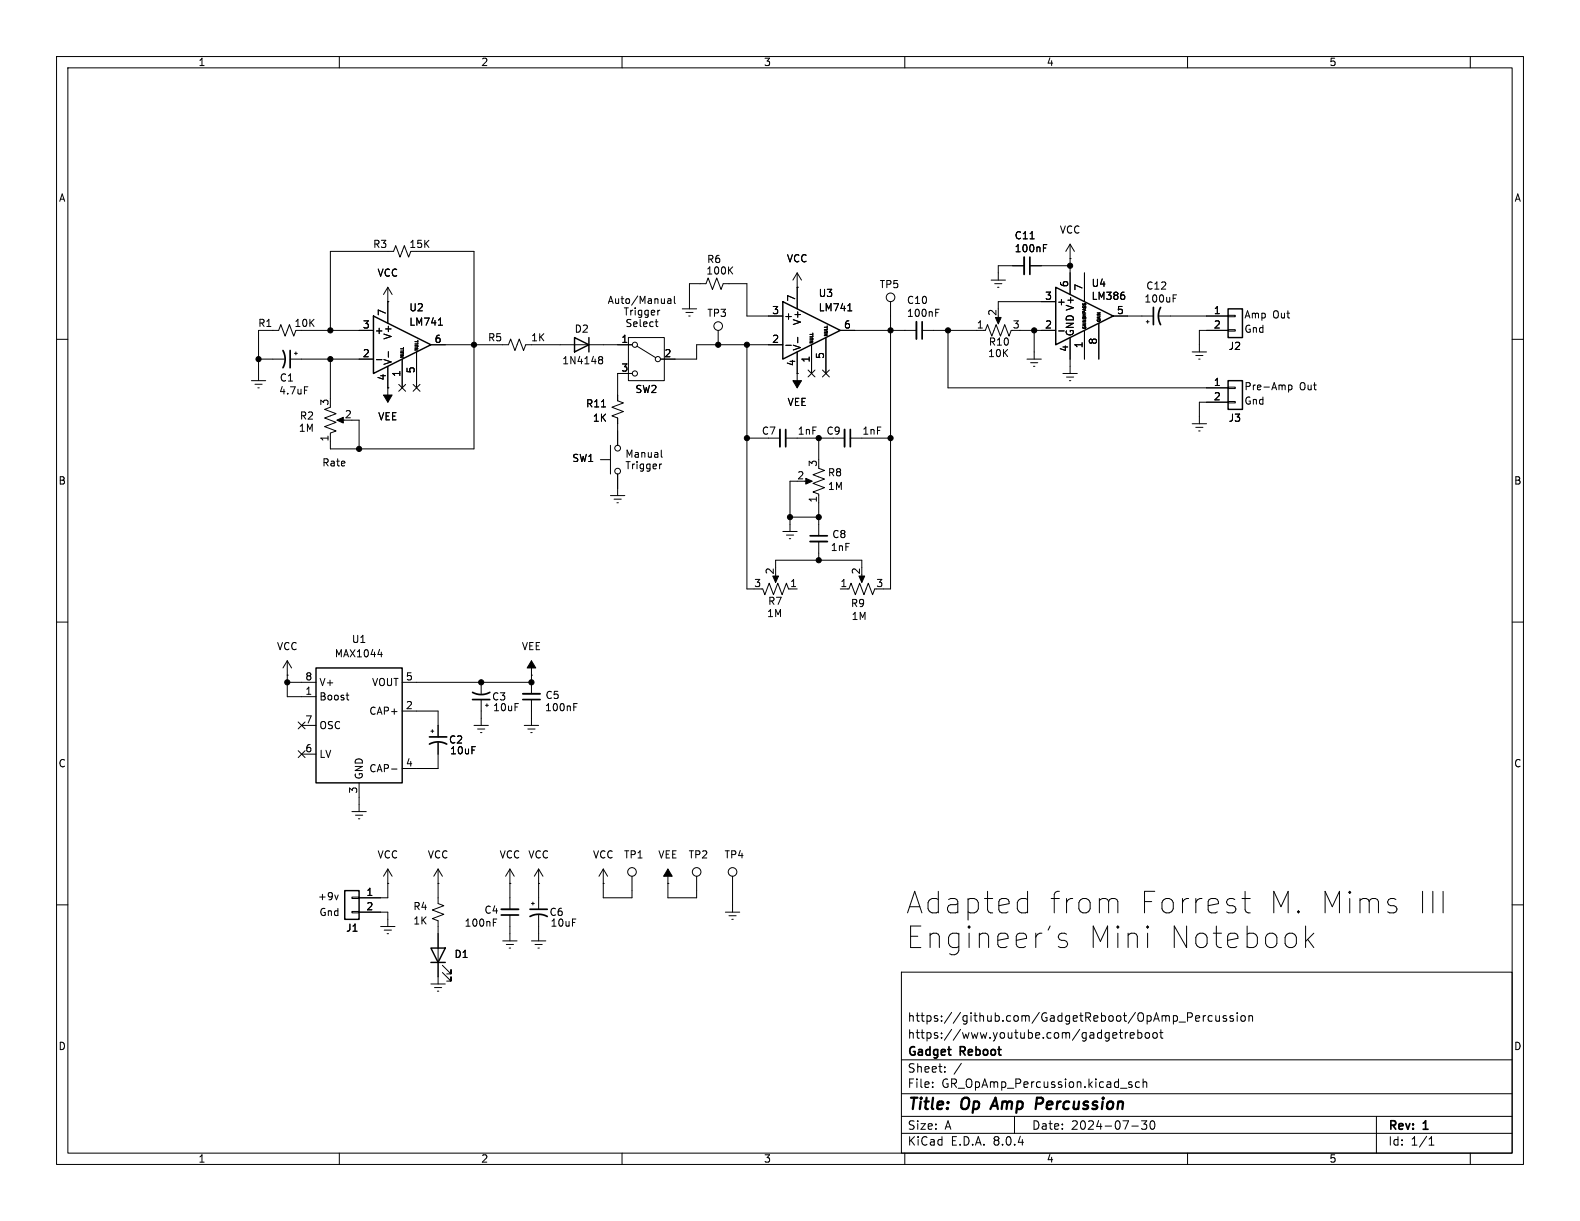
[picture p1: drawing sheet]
<svg xmlns="http://www.w3.org/2000/svg" width="279mm" height="216mm" viewBox="0 0 279 216" stroke-linecap="round" stroke-linejoin="round" font-family="sans-serif">
<g fill="none" stroke="#000" stroke-width=".18">
<path d="M10 10h259.4v195.9h-259.4zM12 12h255.4v191.9h-255.4zM60 10v2M110 10v2M160 10v2M210 10v2M260 10v2M10 60h2M52.3 58.4l-.4 1-.7-2-.8 2-.7-2-.4 1h-3.6v8.9M53.3 58.4h12.7M68.6 53.3h.1M68.6 50.8l-.8 1.3"/>
<path d="M68.6 50.8v6.4M68.6 50.8l.7 1.3M72.6 44.5l-.3 1-.8-2.1-.8 2.1-.7-2.1-.4 1.1h-11.2v13.9M73.7 44.5h10.1v34.9h-25.4v-2.8l1-.4-2-.8 2-.7-2-.8 2-.7-2-.8 1-.4M77.5 57.5h.8M111.1 59.7h6.4v7.6h-6.4zM115.9 56.9h.5M116 56.5v1.1l.4 .2M116.7 54.9l-.3 .1M118.1 52.9h.5v.8M118.6 53.1l-.4 .1-.2 .2 .2 .3 .4-.1M119.3 52.4v1.1l.1 .2"/>
<path d="M120.6 54.6h2.6M121.3 55.2h1.3M121.8 55.9h.2M121.9 54.6v-4.4h2.9l.4-1.1 .8 2.1 .7-2.1 .8 2.1 .4-1h4.2v5.7h6.3M127 58.4v2.6M129 47.7l.6 .8M129.6 47.2l-.8 .7M141 50.8h.1M141 48.3v6.3M141 48.3l-.8 1.2M141 48.3l.7 1.2M141.1 59.6v1"/>
<path d="M143.2 59.8h.4M143.2 59.5h.5M143.2 59.1h.5M145.8 59.1h.5l-.5 .2h.5M145.8 58.8h.4M145.8 58.5h.4M145.8 58.3h.5M145.8 57.9h.5M146 59.7v6.3M148.6 58.4h13.5M149.9 55h.7M157.5 53.3v50.8h-1.3"/>
<path d="M163.1 58.4h11.1l.4-1 .8 2 .7-2 .8 2 .8-2 .7 2 .4-1M165.5 55.3h.4M165.5 54.7h.6M167.6 58.4v10.2h49.6M175.3 49.5h2.5M175.9 50.2h1.3M176.4 50.8h.3M176.5 55.9v1M180.3 58.4h6.4M181.1 47h-4.6v2.5M182.1 47h7.1M182.2 42.2h.7"/>
<path d="M182.9 58.4v5.1M184.5 43.9h.4M184.5 43.3h.6M186.7 53.3h-10.2v1.3M187.2 58.5h1M189.2 45.7h.1M189.2 43.2l-.7 1.3M189.2 43.2v8.9M189.2 59.7v6.3M189.2 43.2l.8 1.3M191.8 48.3v5M191.8 58.4v5.1"/>
<path d="M194.3 57.2v6.3M196.8 55.9h7.2M198.8 52.3v.5M202.7 56.9h.5M202.9 56.6v.6M205 55.9h12.2M207.5 52.7h.4M207.5 52.1h.6M217.2 58.3h1.2v.2h-1.2zM217.2 55.8h1.2v.2h-1.2zM217.2 58.4h-5.1v3.8M267.4 60h2"/>
<path d="M44.4 67.3h2.6M45.1 67.9h1.3M45.6 68.6h.2M45.7 63.5h4.6M51.3 63.5h14.7M52.1 62.5h.5M52.3 62.2v.5M53.8 68.4h.6M58.4 63.5v7M59.9 74.3h1.1M62.2 74.3h1.3v5.1M66.6 63.6h.9"/>
<path d="M68.6 68.6h.1M68.6 64.8v6.3M68.7 62.2v1M70.5 68l1.2 1.2M70.8 62.9h.5l-.5 .3h.5M70.8 62.6h.5M70.8 62.3h.5M70.8 62.1h.5M70.8 61.7h.5M71.1 63.5v5.1M71.7 68l-1.2 1.2M73.1 68l1.2 1.2"/>
<path d="M73.4 61.1h.4M73.4 61.6h.5l-.5 .3h.5M73.4 61.3h.4M73.4 60.8h.5M73.4 60.4h.5M73.7 62.2v6.4M74.3 68l-1.2 1.2M76.2 61h13.7l.4-1.1 .8 2.1 .7-2.1 .8 2.1 .4-1h18.8M106 63.5l.1 .1M106 63.1h.3l.2 .1 .1 .2-.3 .2M106.1 63.6h.2M106.1 63.6l-.1 .1"/>
<path d="M106.3 63.6l.3 .2-.1 .4-.2 .1h-.3M106.4 72h.7M107.9 78.7v5.1M111.8 66h-2.6v4.9l1 .3-2 .8 2 .8-2 .7 1 .4v4.8M112.6 61.2l3.4 2M116.9 79.6v1.1l.2 .2M132.1 61v43.1h1.2M132.1 77.5h5.8M138.4 61h-15.2v2.5h-6.4M138.9 77.5h10.5M139 61.1h.9M141 66h.1"/>
<path d="M141 62.2v6.4M142.9 65.4l1.2 1.2M143.2 60.3h.5l-.5 .3h.5M143.2 60.1h.4M143.5 61v5M144.1 65.4l-1.2 1.2M144.8 77.5v3.8M145.4 65.4l1.3 1.2M146.7 65.4l-1.3 1.2M150.4 77.5h7.1M181.6 63.5h2.5M182.2 64.1h1.3"/>
<path d="M182.8 64.8h.2M188 66h2.5M188.6 66.7h1.3M189.1 67.3h.3M210.8 62.2h2.6M210.8 74.9h2.6M211.5 62.9h1.2M211.5 75.6h1.2M212 63.5h.2M212 76.2h.2M217.2 71h1.2v.2h-1.2zM217.2 68.5h1.2v.2h-1.2z"/>
<path d="M217.2 71.1h-5.1v3.8M227.9 68.1v1.3M227.9 68.1h.3l.3 .2-.2 .6h-.4M106.2 81.3h1.7M107.9 87.6h2.6M108.6 88.3h1.3M109.1 88.9h.2M109.2 83.8v3.8M117 82.1l-.3 .1M138.4 94h2.6M139.1 94.6h1.2M139.6 95.3h.2"/>
<path d="M139.7 91.4h5.1M141 85.1h-1.3v8.9M142.2 85.1h1.1M144.8 82.8l1 .4-2 .7 2 .8-2 .8 2 .7-2 .8 1 .4v7.3M144.8 95.8v3.3M10 110h2M50.8 119.4h.1M50.8 116.8l-.8 1.3M50.8 116.8v6.4h5.1M50.8 116.8l.8 1.3M66.8 115.7h.8M94 119.4h.1"/>
<path d="M94 116.8v5.9M134.6 104.1h.3l.4 1.1 .7-2.1 .8 2.1 .7-2.1 .8 2.1 .8-2.1 .3 1M137.2 100.3v-1.2h15.2v1.2M137.2 101.6v1M139.7 104.1h1.3M148.6 104.1h1.5l.4-1 .8 2.1 .7-2.1 .8 2.1 .7-2.1 .8 2.1 .4-1.1M152.4 101.6v1M267.4 110h2M50.8 120.7h5.1M52.7 132.7l1.2 1.3M52.7 127.7l1.2 1.2M53.3 128.3h2.6"/>
<path d="M53.3 133.4h2.6M53.9 132.7l-1.2 1.3M53.9 127.7l-1.2 1.2M61.2 122.9h.5M61.4 123.7l.3 .1M63.5 138.4v5.1M69.2 136h1M71.1 125.7h6.4v4.6M71.1 120.7h22.9M76.2 129.3h.5M76.5 129v.5M77.5 131.3v4.6h-6.4"/>
<path d="M83.8 128.3h2.6M84.5 128.9h1.2M85 129.5h.2M85.1 120.7v2M85.1 123.7v4.6M85.9 124.7h.5M86.1 124.5v.5M92.7 128.3h2.5M93.3 128.9h1.3M93.9 129.5h.2M94 123.7v4.6M101.5 125h.4"/>
<path d="M101.5 124.4h.6M10 160h2M59.8 158.3l-.3 .8M62.2 158.6h1.3v.3h-1.3zM62.2 143.5h2.6M62.9 144.1h1.2M63.4 144.8h.2M68.6 156.2h.1M68.6 153.7v5.1h-5.1M68.6 153.7l-.8 1.2M68.6 153.7l.7 1.2M77.5 156.2h.1"/>
<path d="M77.5 153.7v6.1l1 .3-2 .8 2 .8-2 .7 1 .4v11.2M77.5 153.7l-.8 1.2M77.5 153.7l.7 1.2M90.2 156.2h.1M90.2 153.7l-.8 1.2M90.2 153.7v7.1M90.2 153.7l.7 1.2M94 159.8h.5M94.2 159.5v.5M95.2 156.2h.1M95.2 153.7l-.7 1.2M95.2 153.7v7.1"/>
<path d="M95.2 153.7l.8 1.2M106.7 156.2h.1M106.7 153.7l-.8 1.2M106.7 153.7v5.1h5.1v-3.9M106.7 153.7l.7 1.2M118.1 156.2h.1M118.1 153.7v5.1h5.1v-3.9M129.5 154.9v6.4M180.6 158.9h.7l.4 .2M181.7 157.6v3.8M197.1 158.9l.4 .2 .2 .3v2M219.6 158.9h1.5"/>
<path d="M220.2 157.6v3.3l.2 .3 .7 .2M245.9 158.9h.6l.3 .2M255.2 157.6v3.8M267.4 160h2M62.2 161.2h1.3v.2h-1.3zM63.5 161.3h5.1v2.5M67.3 163.8h2.5M67.9 164.5h1.3M68.5 165.1h.2M76.2 174h2.5M76.8 174.6h1.3M77.3 175.3h.3"/>
<path d="M78.2 172l1.6 1.5v-.8v.8h-.8M78.2 170.7l1.6 1.5v-.7v.7h-.8M87.2 163.1h.5M87.2 162.5h.6M88.9 166.4h2.5M89.5 167h1.3M90 167.6h.3M90.2 161.8v4.6M94 166.4h2.5M94.6 167h1.3M95.1 167.6h.3M95.2 161.8v4.6"/>
<path d="M128.3 161.3h2.5M128.9 161.9h1.3M129.4 162.6h.3M159.4 171.9h108v32h-108zM181.7 161.2l-.4 .2h-.7M188.6 165.2l-.4-.2h-.5l-.4 .2-.1 .4 .1 .5 1.3 .4 .2 .3-.2 .6-.4 .2h-.7l-.3-.2M210.8 179.2v.5M212.8 179.6v1M213.2 179.6l-.3 .1-.1 .2M214.4 179.7l-.5-.1-.3 .3v.4l.2 .2h.6M215 179.6l.1 .9 .3 .1 .2-.2M215.6 179.6v1"/>
<path d="M216.9 179.7l-.4-.1-.2 .2 .1 .2 .5 .2v.3h-.6M218.1 179.7l-.4-.1-.2 .2 .1 .2 .5 .2v.3h-.6M218.8 179.1v.1M218.8 179.6v1M219.5 179.7l.2-.1 .4 .1 .1 .6-.1 .2-.4 .1-.2-.2zM220.9 179.7l.2-.1 .3 .1 .1 .9M220.9 179.6v1M230.9 163.7v3.9M231.2 166.1l1.1 1.5M232.3 165l-1.4 1.5M245.9 160.1h.6l.3 .2 .2 .6-.2 .3-.3 .2h-.7M159.4 197.4h108"/>
<path d="M159.4 193.4h108M159.4 187.4h108M164.9 192.1v.2M164.9 191.4v.1M167.1 189.4v.2M167.1 188.7v.1M170 188l-1.3 1.9M179.4 197.4v3M197.3 182.6l.2 .3-.7 .2M197.4 183.5l-.1 .1M197.9 182.6h.6M198.1 182.1v1.3l.4 .2"/>
<path d="M199 182.6v1M199.4 182.6l-.3 .1-.1 .2M199.8 191.8l.3 .1 .1 .2-.2 .2h-.3M199.8 191.3l.3 .1M199.9 183.1l.7-.2-.1-.2-.4-.1-.2 .2v.7h.6M200.1 199.1h1.2M201.2 182.7l.4-.1 .3 .3v.4l-.1 .2h-.6M201.2 182.1v1.5M201.5 191.4l-.4-.1-.3 .3v.4l.1 .2h.6M201.9 198.2h.9l-.5 .6 .4 .1v.6l-.2 .2h-.4l-.2-.2M202.1 191.4l.3-.1 .3 .1 .1 .9M202.1 190.8v1.5"/>
<path d="M202.6 182.7l.2-.1 .4 .1 .1 .6-.2 .2-.3 .1-.2-.2zM203.6 198.3l.1-.1a.81 .81 0 0 1 .6 .6 .81 .81 0 0 1-.3 .8l-.1 .1a.81 .81 0 0 1-.6-.6 .81 .81 0 0 1 .3-.8zM203.9 182.7l.2-.1 .5 .1v.6l-.1 .2-.4 .1-.2-.2zM205.1 182.6h.5M205.3 182.1v1.3l.3 .2M211.4 180.1l.7-.2v-.2l-.5-.1-.2 .2 .1 .7h.6M243.4 197.4v6.5M60 203.9v2M110 203.9v2M159.4 200.4h108M160 203.9v2M210 203.9v2"/>
<path d="M252.7 202.5h.9M252.7 201.4l.4-.4v1.5M260 203.9v2"/>
<circle cx="127" cy="57.7" r=".76"/>
<circle cx="157.5" cy="52.6" r=".76"/>
<circle cx="109.2" cy="79.2" r=".51"/>
<circle cx="112.3" cy="61" r=".46"/>
<circle cx="112.3" cy="66" r=".46"/>
<circle cx="116.3" cy="63.5" r=".46"/>
<circle cx="109.2" cy="83.3" r=".51"/>
<circle cx="111.8" cy="154.2" r=".76"/>
<circle cx="123.2" cy="154.2" r=".76"/>
<circle cx="129.5" cy="154.2" r=".76"/>
</g>
<path d="M176 194.1l-.9 2M183.4 194.1h.7M184.2 195.1l-1 .1" fill="none" stroke="#000" stroke-width=".4"/>
<path d="M66 55.9l10.2 5.1-10.2 5zM101.6 59.7l2.5 1.3-2.5 1.2zM104.1 59.7v2.5M138.4 53.3l10.2 5.1-10.2 5.1zM186.7 50.8l10.1 5.1-10.1 5.1zM217.2 54.6h2.5v5.1h-2.5zM217.2 67.3h2.5v5.1h-2.5zM55.9 118.1h15.2v20.3h-15.2zM61 157.5h2.5v5.1h-2.5zM76.2 167.6h2.5l-1.2 2.6zM76.2 170.2h2.5" fill="none" stroke="#000" stroke-width=".25"/>
<g fill="none" stroke="#000" stroke-width=".3">
<path d="M163.1 56.9v3M182.1 45.5v3M204 54.4v3M205.2 54.4a3.2 3.2 0 0 0 0 3M50 62a3.2 3.2 0 0 1 0 3M51.3 62v3M138.9 75.9v3.1M150.4 75.9v3.1M143.3 94.7h3M75.9 131.6a3.2 3.2 0 0 1 3.1 0M75.9 130.3h3.1M83.6 122.4a3.2 3.2 0 0 0 3 0"/>
<path d="M83.6 123.7h3M92.5 123.7h3M88.6 161.8h3.1M93.7 162.1a3.2 3.2 0 0 1 3.1 0M93.7 160.8h3.1"/>
</g>
<path d="M162.1 56.9v3M181.1 45.5v3M137.9 75.9v3.1M149.4 75.9v3.1M143.3 95.8h3M92.5 122.7h3M88.6 160.8h3.1" fill="none" stroke="#000" stroke-width=".33"/>
<g fill="#000" stroke="#000" stroke-width=".18">
<path d="M176 56.1h1l-.5 1.2zM59.6 74.3l1.1-.5v1zM67.8 69.9h1.5l-.7 1.2zM140.2 67.3h1.5l-.7 1.3zM142.5 84.6l1.1 .5-1.1 .5zM94 116.8l.7 1.3h-1.5zM136.7 101.9h1l-.5 1.1zM151.9 101.9h1l-.5 1.1zM118.1 153.7l.8 1.2h-1.6z"/>
<circle cx="58.4" cy="58.4" r=".46"/>
<circle cx="157.5" cy="58.4" r=".46"/>
<circle cx="167.6" cy="58.4" r=".46"/>
<circle cx="182.9" cy="58.4" r=".46"/>
<circle cx="189.2" cy="47" r=".46"/>
<circle cx="45.7" cy="63.5" r=".46"/>
<circle cx="58.4" cy="63.5" r=".46"/>
<circle cx="63.5" cy="79.4" r=".46"/>
<circle cx="83.8" cy="61" r=".46"/>
<circle cx="127" cy="61" r=".46"/>
<circle cx="132.1" cy="61" r=".46"/>
<circle cx="132.1" cy="77.5" r=".46"/>
<circle cx="144.8" cy="77.5" r=".46"/>
<circle cx="157.5" cy="77.5" r=".46"/>
<circle cx="139.7" cy="91.4" r=".46"/>
<circle cx="144.8" cy="91.4" r=".46"/>
<circle cx="144.8" cy="99.1" r=".46"/>
<circle cx="50.8" cy="120.7" r=".46"/>
<circle cx="85.1" cy="120.7" r=".46"/>
<circle cx="94" cy="120.7" r=".46"/>
</g>
<g font-size="5.3">
<text x="160" y="161.9">Adapted</text>
<text x="185.1" y="161.9">from</text>
<text x="200.8" y="161.9">Forrest</text>
<text x="223.3" y="161.9">M. Mims</text>
<text x="249" y="161.9">III</text>
<text x="160" y="168">Engineer's</text>
<text x="192" y="168">Mini</text>
<text x="206" y="168">Notebook</text>
</g>
<g font-size="2.8">
<text x="160.4" y="196.8">Title:</text>
<text x="170.1" y="196.8">Op</text>
<text x="176.3" y="196.8">Amp</text>
<text x="184.8" y="196.8">Percussion</text>
</g>
<g font-size="2.1">
<text x="160.4" y="183.9">https://www.youtube.com/gadgetreboot</text>
<text x="160.4" y="180.9">https://github.com/GadgetReboot/OpAmp_Percussion</text>
<text x="160.4" y="189.9">Sheet:</text>
<text x="160.4" y="187.1">Gadget</text>
<text x="169.9" y="187.1">Reboot</text>
<text x="160.4" y="192.6">File:</text>
<text x="166.5" y="192.6">GR_OpAmp_Percussion.kicad_sch</text>
<text x="160.4" y="202.8">KiCad</text>
<text x="160.4" y="200">Size:</text>
<text x="167.1" y="200">A</text>
<text x="168.1" y="202.8">E.D.A.</text>
<text x="175.7" y="202.8">8.0.4</text>
<text x="182.4" y="200">Date:</text>
<text x="189.4" y="200">2024-07-30</text>
<text x="245.4" y="200.2">Rev:</text>
<text x="245.4" y="202.8">Id:</text>
<text x="249.5" y="202.8">1/1</text>
<text x="251.8" y="200.2">1</text>
</g>
<g font-size="1.8">
<text x="35" y="11.9">1</text>
<text x="85" y="11.9">2</text>
<text x="135" y="11.9">3</text>
<text x="185" y="11.9">4</text>
<text x="235" y="11.9">5</text>
<text x="10.3" y="35.9">A</text>
<text x="267.7" y="35.9">A</text>
<text x="187.3" y="41.5">VCC</text>
<text x="65.9" y="44">R3</text>
<text x="72.3" y="44">15K</text>
<text x="124.9" y="46.7">R6</text>
<text x="139.1" y="46.6">VCC</text>
<text x="179.3" y="44.8">100nF</text>
<text x="179.3" y="42.5">C11</text>
<text x="66.7" y="49.1">VCC</text>
<text x="107.4" y="53.8">Auto/Manual</text>
<text x="124.8" y="48.7">100K</text>
<text x="140.7" y="53.4" transform="rotate(-90 140.7 53.4)">7</text>
<text x="144.7" y="52.7">U3</text>
<text x="155.5" y="51.2">TP5</text>
<text x="160.3" y="53.9">C10</text>
<text x="184.7" y="53.1">3</text>
<text x="189" y="50.9" transform="rotate(-90 189 50.9)">6</text>
<text x="191.5" y="51.5" transform="rotate(-90 191.5 51.5)">7</text>
<text x="192.9" y="53.2">LM386</text>
<text x="192.9" y="50.9">U4</text>
<text x="202.3" y="53.7">100uF</text>
<text x="202.6" y="51.4">C12</text>
<text x="45.6" y="58">R1</text>
<text x="52" y="58">10K</text>
<text x="64.1" y="58.2">3</text>
<text x="66.2" y="59.3">+</text>
<text x="68.3" y="56" transform="rotate(-90 68.3 56)">7</text>
<text x="72.3" y="57.8">LM741</text>
<text x="72.3" y="55.3">U2</text>
<text x="101.5" y="59">D2</text>
<text x="110.2" y="55.9">Trigger</text>
<text x="110.5" y="57.9">Select</text>
<text x="125" y="56.2">TP3</text>
<text x="136.5" y="55.6">3</text>
<text x="138.6" y="56.7">+</text>
<text x="141.8" y="57.6" transform="rotate(-90 141.8 57.6)">V+</text>
<text x="144.7" y="55.3">LM741</text>
<text x="149.2" y="58.2">6</text>
<text x="160.3" y="56.2">100nF</text>
<text x="172.6" y="58.2">1</text>
<text x="176.3" y="56" transform="rotate(-90 176.3 56)">2</text>
<text x="179" y="58.2">3</text>
<text x="184.7" y="58.2">2</text>
<text x="186.8" y="54.2">+</text>
<text x="190.1" y="59.6" transform="rotate(-90 190.1 59.6)">GND V+</text>
<text x="197.4" y="55.6">5</text>
<text x="214.6" y="55.6">1</text>
<text x="214.6" y="58.2">2</text>
<text x="220" y="56.4">Amp</text>
<text x="220" y="58.9">Gnd</text>
<text x="225.1" y="56.4">Out</text>
<text x="64.1" y="63.2">2</text>
<text x="69.4" y="64.6" transform="rotate(-90 69.4 64.6)">V-</text>
<text x="69.4" y="60.1" transform="rotate(-90 69.4 60.1)">V+</text>
<text x="76.8" y="60.7">6</text>
<text x="86.2" y="60.6">R5</text>
<text x="93.8" y="60.6">1K</text>
<text x="99.3" y="64.6">1N4148</text>
<text x="109.8" y="60.7">1</text>
<text x="109.8" y="65.8">3</text>
<text x="117.4" y="63.2">2</text>
<text x="136.5" y="60.7">2</text>
<text x="140.7" y="64.8" transform="rotate(-90 140.7 64.8)">4</text>
<text x="141.8" y="62.1" transform="rotate(-90 141.8 62.1)">V-</text>
<text x="143.3" y="64.2" transform="rotate(-90 143.3 64.2)">1</text>
<text x="145.8" y="63.6" transform="rotate(-90 145.8 63.6)">5</text>
<text x="174.6" y="63.3">10K</text>
<text x="174.8" y="61.3">R10</text>
<text x="189" y="62.3" transform="rotate(-90 189 62.3)">4</text>
<text x="191.5" y="61.7" transform="rotate(-90 191.5 61.7)">1</text>
<text x="194.1" y="61" transform="rotate(-90 194.1 61)">8</text>
<text x="217.2" y="62.1">J2</text>
<text x="49.3" y="70">4.7uF</text>
<text x="49.4" y="67.7">C1</text>
<text x="58.2" y="71.8" transform="rotate(-90 58.2 71.8)">3</text>
<text x="68.3" y="67.4" transform="rotate(-90 68.3 67.4)">4</text>
<text x="70.9" y="66.7" transform="rotate(-90 70.9 66.7)">1</text>
<text x="73.4" y="66.1" transform="rotate(-90 73.4 66.1)">5</text>
<text x="112.3" y="69.7">SW2</text>
<text x="139.2" y="72">VEE</text>
<text x="214.6" y="68.3">1</text>
<text x="214.6" y="70.9">2</text>
<text x="220" y="71.6">Gnd</text>
<text x="220" y="69.1">Pre-Amp</text>
<text x="229.8" y="69.1">Out</text>
<text x="52.8" y="76.6">1M</text>
<text x="52.9" y="74.4">R2</text>
<text x="60.9" y="74">2</text>
<text x="66.8" y="74.5">VEE</text>
<text x="103.5" y="72.2">R11</text>
<text x="104.7" y="74.8">1K</text>
<text x="134.6" y="77.1">C7</text>
<text x="141" y="77.1">1nF</text>
<text x="146.1" y="77.1">C9</text>
<text x="152.4" y="77.1">1nF</text>
<text x="217.2" y="74.8">J3</text>
<text x="56.9" y="82.6">Rate</text>
<text x="58.2" y="78.2" transform="rotate(-90 58.2 78.2)">1</text>
<text x="101.1" y="81.9">SW1</text>
<text x="110.5" y="81">Manual</text>
<text x="110.5" y="83.1">Trigger</text>
<text x="144.5" y="82.6" transform="rotate(-90 144.5 82.6)">3</text>
<text x="10.3" y="85.9">B</text>
<text x="140.9" y="84.8">2</text>
<text x="144.5" y="89" transform="rotate(-90 144.5 89)">1</text>
<text x="146.3" y="84.4">R8</text>
<text x="146.3" y="86.8">1M</text>
<text x="267.7" y="85.9">B</text>
<text x="147.1" y="95.4">C8</text>
<text x="136.9" y="101.7" transform="rotate(-90 136.9 101.7)">2</text>
<text x="146.8" y="97.6">1nF</text>
<text x="152.1" y="101.7" transform="rotate(-90 152.1 101.7)">2</text>
<text x="133.3" y="103.9">3</text>
<text x="135.7" y="107.2">R7</text>
<text x="139.6" y="103.9">1</text>
<text x="148.5" y="103.9">1</text>
<text x="150.4" y="107.5">R9</text>
<text x="154.9" y="103.9">3</text>
<text x="62.1" y="113.9">U1</text>
<text x="135.6" y="109.3">1M</text>
<text x="150.5" y="109.8">1M</text>
<text x="48.9" y="115.2">VCC</text>
<text x="59.1" y="116.4">MAX1044</text>
<text x="92.2" y="115.2">VEE</text>
<text x="53.9" y="122.9">1</text>
<text x="53.9" y="120.4">8</text>
<text x="56.4" y="124.1">Boost</text>
<text x="56.4" y="121.5">V+</text>
<text x="65.7" y="121.5">VOUT</text>
<text x="71.7" y="125.5">2</text>
<text x="71.7" y="120.4">5</text>
<text x="86.9" y="124.1">C3</text>
<text x="87.1" y="126">10uF</text>
<text x="96.3" y="126">100nF</text>
<text x="96.4" y="123.8">C5</text>
<text x="53.9" y="128">7</text>
<text x="56.4" y="129.1">OSC</text>
<text x="65.2" y="126.6">CAP+</text>
<text x="79.3" y="131.7">C2</text>
<text x="10.3" y="135.9">C</text>
<text x="53.9" y="133.1">6</text>
<text x="56.4" y="134.2">LV</text>
<text x="64.4" y="137.9" transform="rotate(-90 64.4 137.9)">GND</text>
<text x="65.2" y="136.8">CAP-</text>
<text x="71.7" y="135.6">4</text>
<text x="79.5" y="133.6">10uF</text>
<text x="267.7" y="135.9">C</text>
<text x="63.2" y="140.4" transform="rotate(-90 63.2 140.4)">3</text>
<text x="66.7" y="152">VCC</text>
<text x="75.6" y="152">VCC</text>
<text x="88.3" y="152">VCC</text>
<text x="93.3" y="152">VCC</text>
<text x="104.8" y="152">VCC</text>
<text x="110.2" y="152">TP1</text>
<text x="116.3" y="152">VEE</text>
<text x="121.7" y="152">TP2</text>
<text x="128" y="152">TP4</text>
<text x="56.1" y="159.3">+9v</text>
<text x="64.7" y="158.5">1</text>
<text x="64.7" y="161">2</text>
<text x="73" y="161.1">R4</text>
<text x="85.6" y="161.8">C4</text>
<text x="56.4" y="162.1">Gnd</text>
<text x="61.1" y="164.9">J1</text>
<text x="73" y="163.7">1K</text>
<text x="82.1" y="164.1">100nF</text>
<text x="97.1" y="162.2">C6</text>
<text x="97.3" y="164.1">10uF</text>
<text x="80.3" y="169.6">D1</text>
<text x="10.3" y="185.9">D</text>
<text x="267.7" y="185.9">D</text>
<text x="35" y="205.8">1</text>
<text x="85" y="205.8">2</text>
<text x="135" y="205.8">3</text>
<text x="185" y="205.8">4</text>
<text x="235" y="205.8">5</text>
</g>
<g font-size=".7">
<text x="146.5" y="59.6" transform="rotate(-90 146.5 59.6)">NULL</text>
<text x="192.3" y="58.3" transform="rotate(-90 192.3 58.3)">GAINBYPASS</text>
<text x="194.8" y="57" transform="rotate(-90 194.8 57)">GAIN</text>
<text x="71.6" y="63.4" transform="rotate(-90 71.6 63.4)">NULL</text>
<text x="74.1" y="62.1" transform="rotate(-90 74.1 62.1)">NULL</text>
<text x="144" y="60.8" transform="rotate(-90 144 60.8)">NULL</text>
</g>
</svg>
